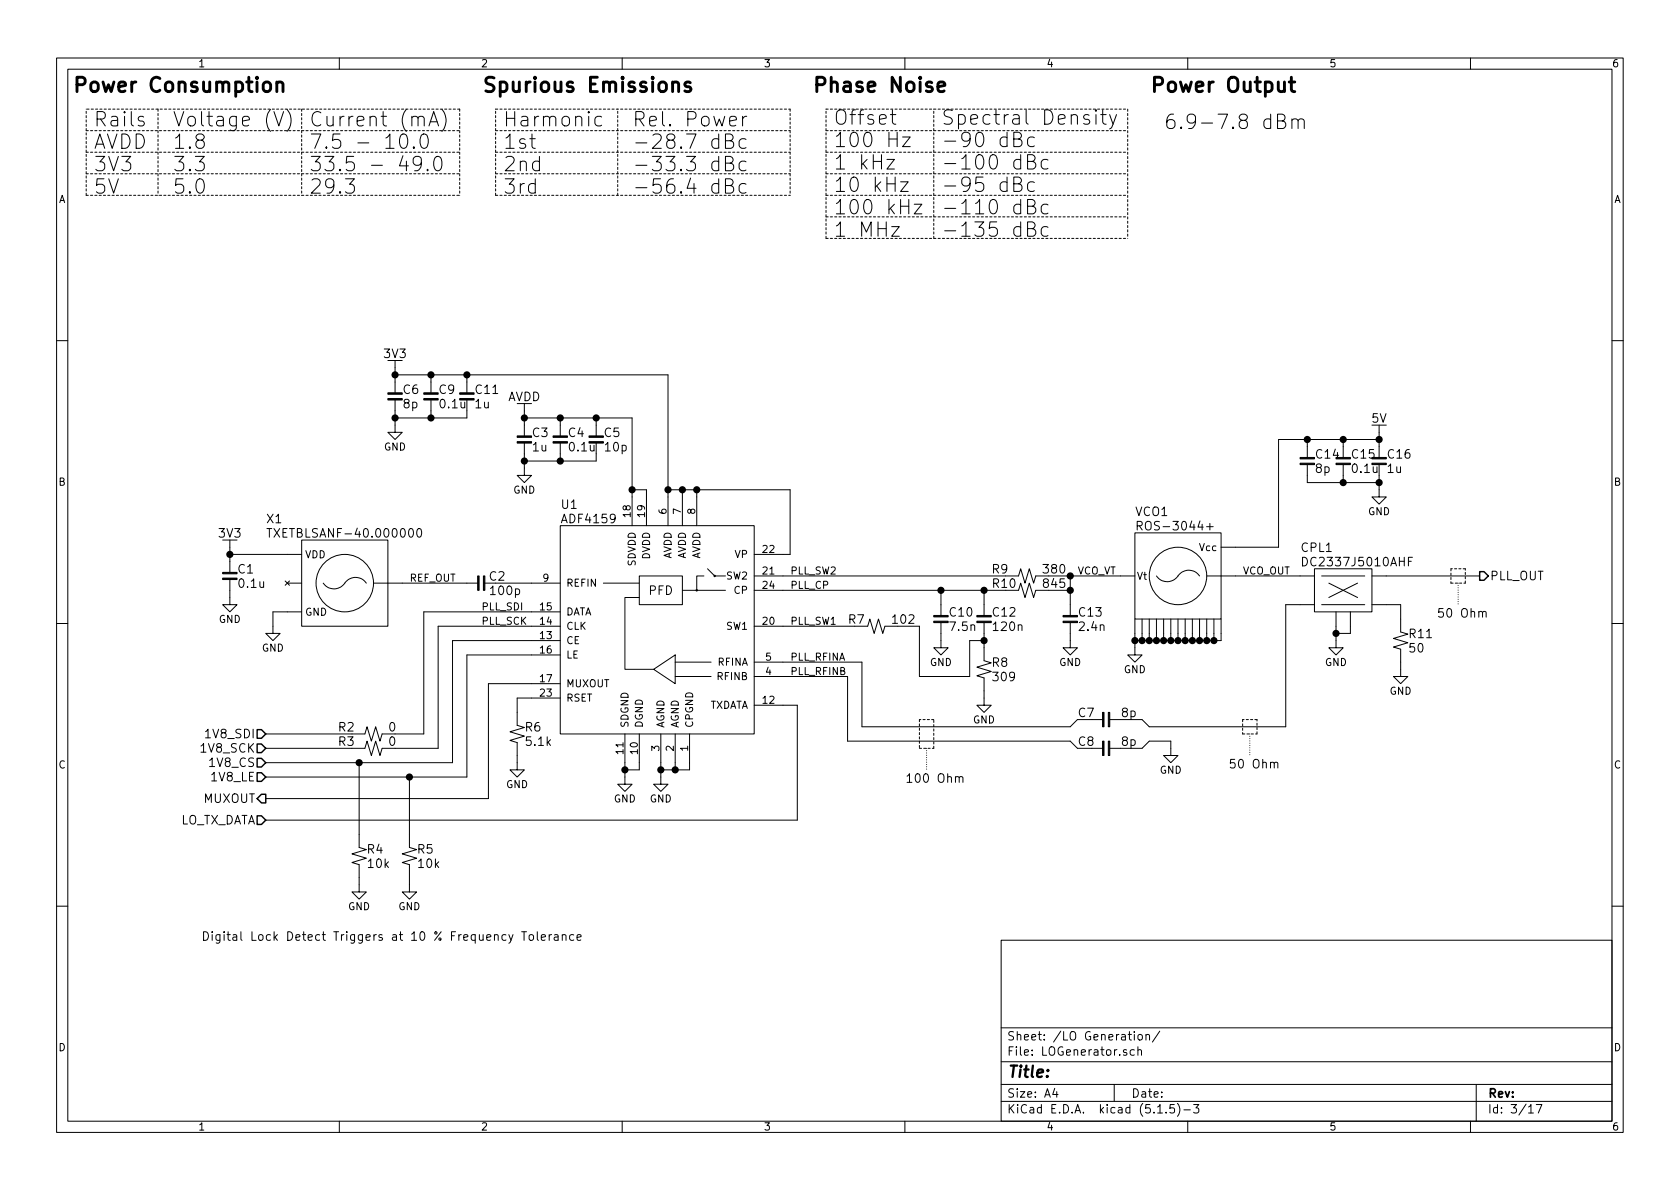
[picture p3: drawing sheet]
<svg xmlns="http://www.w3.org/2000/svg" width="297mm" height="210mm" viewBox="0 0 297 210" stroke-linecap="round" stroke-linejoin="round" font-family="sans-serif">
<g fill="none" stroke="#000" stroke-width=".18">
<path d="M10 10.3h277v189.9h-277zM12 12.2h273v186.1h-273zM48.4 19.7l.9 2.6 .8-2.6M50.7 19.3a2.98 2.98 0 0 1 0 3.9M60 10.3v1.9M78.1 19.3a2.9 2.9 0 0 1 0 3.9M110 10.3v1.9M157.8 19.4v2.2l.1 .2 .5 .2M160 10.3v1.9M193.8 19.4l-.2 .2 .2 .1 .1-.1-.1-.2v.3M195 19.4v2.2l.1 .2 .5 .2M210 10.3v1.9"/>
<path d="M260 10.3v1.9M25.4 20.7l-.6-.1-.4 .3 .2 .4 .8 .2 .1 .3-.1 .3-.2 .2-.8-.2M61.1 31.6h1.6l-.9 1a.73 .73 0 0 1 .9 .5v.6l-.5 .5h-.8l-.3-.3M71 23.8a.6 .6 0 0 1 1 .4 1.49 1.49 0 0 1-.5 2 .64 .64 0 0 1-.7-.5 1.97 1.97 0 0 1 .2-1.9zM73.2 26l.1 .1-.1 .1-.1-.1 .1-.1v.2M74.5 23.9a.62 .62 0 0 1 .6-.2 .62 .62 0 0 1 .5 .5 1.49 1.49 0 0 1-.5 2 .64 .64 0 0 1-.7-.5 2.26 2.26 0 0 1 .1-1.8zM74.5 28.7l-.1 .3-.4 .2-.7-.1-.2-.4v-.6l.2-.3a.83 .83 0 0 1 1.1 .1 1.69 1.69 0 0 1-.6 2.3h-.5M75.6 29.9l.1 .2-.1 .1-.1-.1 .1-.2v.3M75.8 22.3l.9-2.6 .8 2.6M76.1 21.5h1.2M77 27.8a.61 .61 0 0 1 1 .3 2.05 2.05 0 0 1-.2 2 .6 .6 0 0 1-1-.4 1.97 1.97 0 0 1 .2-1.9zM106.4 20.7l-.7-.1-.3 .1-.2 .4v.7l.2 .3 .3 .2 .7-.2"/>
<path d="M128.3 24.9h.8a.6 .6 0 0 0 .5-.6 .6 .6 0 0 0-.5-.6h-.8v2.5h.9a.69 .69 0 0 0 .5-.7 .69 .69 0 0 0-.6-.6M128.3 28.8h.8a.6 .6 0 0 0 .5-.5 .6 .6 0 0 0-.5-.6h-.8v2.5h.9a.69 .69 0 0 0 .5-.7 .69 .69 0 0 0-.6-.7M128.3 32.8h.8a.6 .6 0 0 0 .5-.6 .6 .6 0 0 0-.5-.6h-.8v2.6h.9a.69 .69 0 0 0 .5-.8 .69 .69 0 0 0-.6-.6M131.3 20.6v1.7M131.9 24.7l-.7-.2-.5 .5v.7l.2 .4 .3 .1 .7-.1M131.9 28.6l-.7-.1-.5 .5v.7l.2 .4 .3 .1 .7-.1M131.9 32.6l-.7-.1-.5 .4v.8l.2 .3 .3 .2 .7-.2M132 20.6a.69 .69 0 0 0-.7 .5M156.8 28.2h1.3l-1.3 1.7h1.3M157.4 20.3h1M159.2 32.2h1.4l-1.4 1.7h1.4M159.6 24.2h1.3l-1.3 1.7h1.3"/>
<path d="M161.6 36.1h1.4l-1.4 1.7h1.4M179.2 24.6h.9a.61 .61 0 0 0 .5-.6 .61 .61 0 0 0-.5-.6h-.9v2.5h1a.69 .69 0 0 0 .5-.7 .69 .69 0 0 0-.6-.6M179.2 32.5h.9a.61 .61 0 0 0 .5-.6 .61 .61 0 0 0-.5-.6h-.9v2.6h1a.69 .69 0 0 0 .5-.8 .69 .69 0 0 0-.6-.6M181.7 28.5h.8a.61 .61 0 0 0 .5-.6 .61 .61 0 0 0-.5-.5h-.8v2.5h1a.69 .69 0 0 0 .5-.7 .69 .69 0 0 0-.7-.7M181.7 36.5h.8a.61 .61 0 0 0 .5-.6 .61 .61 0 0 0-.5-.6h-.8v2.5h1a.69 .69 0 0 0 .5-.7 .69 .69 0 0 0-.7-.6M182.9 24.4l-.7-.2-.3 .2-.2 .3v.7l.2 .4 .3 .1 .7-.1M182.9 32.3l-.7-.1-.3 .1-.2 .3v.8l.2 .3 .3 .2 .7-.2M185.3 28.3l-.7-.1-.3 .1-.2 .4v.7l.2 .4 .3 .1 .7-.1M185.3 36.2l-.7-.1-.3 .1-.2 .4v.7l.2 .4 .3 .1 .7-.1M193.8 20.3v1.7M194.6 20.3h1M196.2 20.3l.6 1.7"/>
<path d="M197.4 20.3l-.9 2.3-.3 .2M225.9 21.4h.8a.61 .61 0 0 0 .5-.6 .61 .61 0 0 0-.5-.6h-.8v2.5h.9a.69 .69 0 0 0 .6-.7 .69 .69 0 0 0-.7-.6M228.4 21.3a.66 .66 0 0 1 1-.1l.1 .2v1.3M228.4 21v1.7M229.5 21.4l.1-.2a.6 .6 0 0 1 1 .2v1.3M157.7 40.1h1.3l-1.3 1.7h1.3M181.7 40.4h.8a.61 .61 0 0 0 .5-.6 .61 .61 0 0 0-.5-.6h-.8v2.6h1a.69 .69 0 0 0 .5-.7 .69 .69 0 0 0-.7-.7M185.3 40.2l-.7-.1-.3 .1-.2 .4v.7l.2 .4 .3 .1 .7-.1M10 60.2h2M69.8 70.7v5.7h1.3l-1.3 1.3-1.2-1.3h1.2M69.8 63.7v5.8M69.8 66.3h48.3v26.7"/>
<path d="M76.2 66.3v3.2M76.2 70.7v3.2M82.5 66.3v3.2M82.5 72.6v1.3h-12.7M92.7 78.4v5.7h1.3l-1.3 1.2-1.3-1.2h1.3M92.7 71.4v5.7M92.7 73.9h19.1v19.1M99.1 73.9v3.2M99.1 78.4v3.1M105.4 73.9v3.2M231.1 77.7v3.2M237.5 77.7v3.2"/>
<path d="M243.8 75.2v5.7M243.8 77.7h-17.7v19.1h-10.2M285 60.2h2M40.6 95.5v5.7M40.6 98h12.7M47.2 93.5h.9M47.6 93.5v1.5M53.3 95.5h15.3v15.2h-15.3zM73.8 93.6l.4-.1a.97 .97 0 0 1 0 1.5 .84 .84 0 0 1-.4-1.4zM99.1 93h34.2v36.8h-34.2zM105.4 80.3v1.2h-12.7M111.8 86.6h2.5v6.4"/>
<path d="M118.1 86.6h21.6v11.4h-6.4M120.6 86.6v6.4M123.2 86.6v6.4M200.7 94.2h15.2v15.3h-15.2zM201.1 93l.7-.1 .2-.2-.1-.4-.2-.1h-.6v1.5M201.4 93l.6 .7M213.3 93.1h1.2M230.3 98.5a.77 .77 0 0 1 .9 .8 .77 .77 0 0 1-.9 .8zM231.1 82.2v3.1h12.7M237.5 82.2v3.1M243.8 84.1v3.8h1.3l-1.3 1.2-1.2-1.2h1.2M249 99.3h.5"/>
<path d="M249.7 98.5h-.7v1.6M10 110.3h2M40.6 102.5v4.4h1.3l-1.3 1.3-1.2-1.3h1.2M50.4 102.7l.8 .8M50.8 103.1h2.5M51.2 102.7l-.8 .8M53.3 108.2h-5v3.8h1.2l-1.2 1.3-1.3-1.3h1.3M57.1 103.1a2.33 2.33 0 0 0 4-.2 2.29 2.29 0 0 1 3.7 .2M66 103.1h18.5M85.7 103.1h13.4M99.1 110.7h-21.6v21.6h-9.9l-.4 1.3-.8-2.5-.7 2.5-.8-2.5-.4 1.2h-17.5M99.1 108.2h-24.2v21.6h-7.3l-.4 1.3-.8-2.6-.7 2.6-.8-2.6-.4 1.3h-17.5"/>
<path d="M99.1 115.8h-16.6v21.6h-35.5M99.1 113.3h-19.1v21.6h-33M106.7 103.1h6.3M113 101.8h7.6v5.1h-7.6zM113 105.7h-2.5v12.7h5.1M115.6 118.4l3.8-2.6v5.1zM119.4 119.6h6.3M119.4 117.1h6.3M120.6 104.4h7.7M124.5 101.8h-1.3v2.6M125.1 100.6l1.3 1.2h1.9M133.3 101.8h44.5"/>
<path d="M133.3 104.4h44.5M133.3 119.6h16.6v11.5h39.3l1.3 1.2M133.3 117.1h19.1v11.4h36.8l1.3-1.3M133.3 110.7h17.8M153.4 110.7l.4-1.2 .8 2.5 .7-2.5 .8 2.5 .4-1.3h6.1v8.9h8.8v-6.3h2.6M166.4 110.1v4.4h1.2l-1.2 1.3-1.3-1.3h1.3M166.4 104.4v4.4M174 110.1v6.7l1.3 .4-2.6 .8 2.6 .7-2.6 .8 1.3 .4v4.8h1.3l-1.3 1.3-1.3-1.3h1.3M174 104.4v4.4M180.1 101.8l.4-1.2 .7 2.5 .8-2.5 .8 2.5 .3-1.3h17.6M180.1 104.4l.4-1.3 .7 2.6 .8-2.6 .8 2.6 .3-1.3h6.1M189.2 110.1v4.4h1.3l-1.3 1.3-1.2-1.3h1.2"/>
<path d="M189.2 101.8v7M200.7 109.5v6.3h1.2l-1.2 1.3-1.3-1.3h1.3M201.9 109.5v3.8M203.2 109.5v3.8M204.5 101.8a2.33 2.33 0 0 0 4-.2 2.29 2.29 0 0 1 3.6 .2M204.5 109.5v3.8M205.7 109.5v3.8M207 109.5v3.8M208.3 109.5v3.8M209.5 109.5v3.8M210.8 109.5v3.8M212.1 109.5v3.8"/>
<path d="M213.4 101.8h19M213.4 109.5v3.8M214.6 109.5v3.8M215.9 109.5v3.8h-15.2M232.4 100.6h10.2v7.6h-10.2zM232.4 106.9h-5.1v21.6h-24.1l-1.3-1.3h-5.7M233.7 106.9h7.6M233.7 101.8h7.6M234.9 103.1l5.1 2.6M236.2 108.2v6.3h1.3l-1.3 1.3-1.3-1.3h1.3M238.8 108.2v3.8h-2.6M240 103.1l-5.1 2.6"/>
<path d="M242.6 106.9h5v4.9l1.3 .3-2.5 .8 2.5 .8-2.5 .7 1.2 .4v4.8h1.3l-1.3 1.3-1.2-1.3h1.2M242.6 101.8h19M262.1 108.3l.2-.2 .4 .1 .1 .9M285 110.3h2M63.5 134.9v15l1.3 .3-2.6 .8 2.6 .8-2.6 .7 1.3 .4v4.8h1.3l-1.3 1.3-1.3-1.3h1.3M72.4 137.4v12.5l1.3 .3-2.6 .8 2.6 .8-2.6 .7 1.3 .4v4.8h1.3l-1.3 1.3-1.3-1.3h1.3M99.1 123.4h-7.7v4.9l1.3 .3-2.5 .8 2.5 .8-2.5 .7 1.2 .4v4.8h1.3l-1.3 1.3-1.2-1.3h1.2M99.1 120.9h-12.7v20.3h-39.4M110.5 129.8v8.9h1.3l-1.3 1.2-1.3-1.2h1.3M113 129.8v6.3h-2.5M116.8 129.8v8.9h1.3l-1.3 1.2-1.2-1.2h1.2M119.4 129.8v6.3"/>
<path d="M121.9 129.8v6.3h-5.1M133.3 124.7h7.7v20.3h-94M168.9 137.5l.1-.1a.37 .37 0 0 1 .6 .1v.8M169.6 137.5l.2-.2 .4 .1 .1 .9M193 132.3h1.9M193 127.2h1.9M196.2 132.3h5.7l1.3-1.2h3.8v2.5h1.3l-1.3 1.3-1.3-1.3h1.3M225.3 135l.2-.2 .4 .1v.9M10 160.2h2M92.2 164.8h.9M92.7 164.8v1.5M93.6 165.4l.2-.1 .5 .1v.6l-.1 .2-.4 .1-.2-.2z"/>
<path d="M95 164.8v1.3l.2 .2M95.7 165.8l.7-.2v-.3h-.5l-.2 .2 .1 .7h.6M97.1 165.3v1M97.5 165.3h-.3l-.1 .3M98 165.3h.6l.1 1M98.7 165.6l-.5 .1a.31 .31 0 0 0-.2 .3 .31 .31 0 0 0 .2 .3l.5-.1M99.4 165.4l.1-.1a.37 .37 0 0 1 .6 .2v.8M99.4 165.3v1M101.4 165.3h-.4l-.2 .1v.7a.48 .48 0 0 0 .6 .1M102 165.8l.7-.2v-.3h-.5l-.2 .2 .1 .7h.6M177 166.3h108v32h-108zM285 160.2h2"/>
<path d="M60 198.3v1.9M110 198.3v1.9M160 198.3v1.9M177 194.8h108M177 191.8h108M177 187.8h108M177 181.8h108M186.5 192.5l-.4 1h1M186.8 193v1M197 191.8v3M199.2 185.7l-.4-.1-.2 .2 .1 .2 .5 .2v.3h-.6M200.6 185.7l-.5-.1-.3 .3 .1 .6 .2 .1 .5-.1"/>
<path d="M200.6 182.4v.2M200.6 182.9v1M201.2 185.7l.2-.1 .4 .1v.9M201.2 185.1v1.5M201.3 183.1l.2-.2 .4 .2v.7l-.2 .1-.4-.1zM202.6 183.1l.2-.2 .4 .1 .1 .9M202.6 182.9v1M204.7 196.8h.8M205.1 182.3l-1.3 2M206.2 196.7v.1M207.6 195.3h-.7l-.1 .7 .2-.1 .5 .1 .2 .2-.1 .5-.2 .1-.6-.1M208.2 195.1a1.71 1.71 0 0 1 0 2.3"/>
<path d="M209.3 196.3h1.2M210 198.3v1.9M211 195.3h1l-.5 .6 .4 .1v.7l-.2 .1-.7-.1M260 198.3v1.9M261 191.8v6.5M270.3 195.8l.4-.5v1.5M270.3 196.8h.8M271.6 195.3h1l-.6 1.5"/>
<circle cx="61" cy="103.1" r="5.1"/>
<circle cx="123.2" cy="104.4" r=".13"/>
<circle cx="126.4" cy="101.8" r=".13"/>
<circle cx="208.3" cy="101.8" r="5.1"/>
</g>
<g fill="#000" stroke="#000" stroke-width=".18">
<path d="M68.6 70.5h2.5v.2h-2.5zM68.6 69.5h2.5v.2h-2.5zM74.9 70.5h2.6v.2h-2.6zM74.9 69.5h2.6v.2h-2.6zM81.3 70.5h2.5v.2h-2.5zM81.3 69.5h2.5v.2h-2.5zM91.4 78.1h2.6v.3h-2.6zM91.4 77.1h2.6v.2h-2.6zM97.8 78.1h2.5v.3h-2.5zM97.8 77.1h2.5v.2h-2.5zM104.1 78.1h2.6v.3h-2.6zM104.1 77.1h2.6v.2h-2.6z"/>
<path d="M229.9 81.9h2.5v.3h-2.5zM229.9 80.9h2.5v.2h-2.5zM236.2 81.9h2.6v.3h-2.6zM236.2 80.9h2.6v.2h-2.6zM242.6 81.9h2.5v.3h-2.5zM242.6 80.9h2.5v.2h-2.5zM39.4 102.2h2.5v.3h-2.5zM39.4 101.2h2.5v.3h-2.5zM84.5 101.8h.2v2.6h-.2zM85.5 101.8h.2v2.6h-.2zM165.1 109.8h2.5v.3h-2.5zM165.1 108.8h2.5v.3h-2.5z"/>
<path d="M172.7 109.8h2.6v.3h-2.6zM172.7 108.8h2.6v.3h-2.6zM188 109.8h2.5v.3h-2.5zM188 108.8h2.5v.3h-2.5zM194.9 131.1h.3v2.5h-.3zM194.9 126h.3v2.5h-.3zM196 131.1h.2v2.5h-.2zM196 126h.2v2.5h-.2z"/>
</g>
<g fill="none" stroke="#000" stroke-width=".18" stroke-dasharray=".4 .4">
<path d="M27.9 19.3v15.2M53.3 19.3v15.2M81.3 19.3h-66.1M81.3 19.3v15.2M87.6 19.3h52.1M139.7 19.3v15.2M146 19.3h53.4M199.4 19.3v22.9M15.2 34.5h66.1M15.2 30.7h66.1M15.2 26.9h66.1M15.2 23.1h66.1"/>
<path d="M15.2 34.5v-15.2M87.6 34.5h52.1M87.6 30.7h52.1M87.6 26.9h52.1M87.6 23.1h52.1M87.6 34.5v-15.2M109.2 34.5v-15.2M146 23.1h53.4M146 26.9h53.4M146 34.5h53.4M146 30.7h53.4M146 38.3h53.4"/>
<path d="M146 42.2v-22.9M146 42.2h53.4M165.1 42.2v-22.9M256.5 103.1h2.6M256.5 100.6v2.5M259.1 100.6h-2.6M259.1 103.1v-2.5M162.6 132.3h2.5M162.6 127.2v5.1M165.1 127.2h-2.5M165.1 132.3v-5.1M219.7 129.8h2.5"/>
<path d="M219.7 127.2v2.6M222.2 127.2h-2.5M222.2 129.8v-2.6"/>
</g>
<path d="M257.8 103.1v3.8M163.8 132.3v3.8M221 129.8v3.8" fill="none" stroke="#000" stroke-width=".18" stroke-dasharray="0 .4"/>
<path d="M261.6 101.1h.8l.7 .7-.7 .8h-.8zM45.5 129h.7l.8 .8-.8 .8h-.7zM45.5 131.6h.7l.8 .7-.8 .8h-.7zM45.5 134.1h.7l.8 .8-.8 .7h-.7zM45.5 136.6h.7l.8 .8-.8 .8h-.7zM45.5 144.3h.7l.8 .7-.8 .8h-.7zM45.5 141.2l.7-.7h.8v1.5h-.8z" fill="none" stroke="#000" stroke-width=".25"/>
<path d="M48.9 14.8a.63 .63 0 0 1 1.1 .1v1.3M48.9 14.5v1.7M122 14.6a.6 .6 0 0 0-.9 .3l.1 .3 .6 .1 .4 .4-.2 .4-.2 .1-.7-.1M165.8 15.3l1.3-.2-.2-.5-.7-.1-.4 .4v.9l.2 .3 .2 .1 .7-.1M227.9 14.5h1M228.3 13.7v2.1l.1 .3 .5 .1" fill="none" stroke="#000" stroke-width=".51"/>
<g fill="#000" stroke="#000" stroke-width=".25">
<circle cx="69.9" cy="66.3" r=".51"/>
<circle cx="69.9" cy="73.9" r=".51"/>
<circle cx="76.2" cy="66.3" r=".51"/>
<circle cx="76.2" cy="73.9" r=".51"/>
<circle cx="82.6" cy="66.3" r=".51"/>
<circle cx="92.7" cy="73.9" r=".51"/>
<circle cx="99.1" cy="73.9" r=".51"/>
<circle cx="105.4" cy="73.9" r=".51"/>
<circle cx="231.1" cy="77.7" r=".51"/>
<circle cx="237.5" cy="77.7" r=".51"/>
<circle cx="243.8" cy="77.7" r=".51"/>
<circle cx="40.6" cy="98" r=".51"/>
<circle cx="92.7" cy="81.5" r=".51"/>
<circle cx="99.1" cy="81.5" r=".51"/>
<circle cx="111.8" cy="86.6" r=".51"/>
<circle cx="118.1" cy="86.6" r=".51"/>
<circle cx="120.7" cy="86.6" r=".51"/>
<circle cx="123.2" cy="86.6" r=".51"/>
<circle cx="237.5" cy="85.3" r=".51"/>
<circle cx="243.8" cy="85.3" r=".51"/>
<circle cx="166.4" cy="104.4" r=".51"/>
<circle cx="174" cy="113.3" r=".51"/>
<circle cx="174" cy="104.4" r=".51"/>
<circle cx="189.2" cy="101.8" r=".51"/>
<circle cx="189.2" cy="104.4" r=".51"/>
<circle cx="200.7" cy="113.3" r=".51"/>
<circle cx="201.9" cy="113.3" r=".51"/>
<circle cx="203.2" cy="113.3" r=".51"/>
<circle cx="204.5" cy="113.3" r=".51"/>
<circle cx="205.7" cy="113.3" r=".51"/>
<circle cx="207" cy="113.3" r=".51"/>
<circle cx="208.3" cy="113.3" r=".51"/>
<circle cx="209.6" cy="113.3" r=".51"/>
<circle cx="210.8" cy="113.3" r=".51"/>
<circle cx="212.1" cy="113.3" r=".51"/>
<circle cx="213.4" cy="113.3" r=".51"/>
<circle cx="214.6" cy="113.3" r=".51"/>
<circle cx="236.2" cy="112" r=".51"/>
<circle cx="63.5" cy="134.9" r=".51"/>
<circle cx="72.4" cy="137.4" r=".51"/>
<circle cx="110.5" cy="136.1" r=".51"/>
<circle cx="116.8" cy="136.1" r=".51"/>
<circle cx="119.4" cy="136.1" r=".51"/>
</g>
<g font-size="3.5">
<text x="12.7" y="16.3">Power Consumption</text>
<text x="85.1" y="16.3">Spurious Emissions</text>
<text x="143.5" y="16.3">Phase Noise</text>
<text x="203.2" y="16.3">Power Output</text>
<text x="16.5" y="22.4">Rails</text>
<text x="30.5" y="22.4">Voltage (V)</text>
<text x="54.6" y="22.4">Current (mA)</text>
<text x="88.9" y="22.4">Harmonic</text>
<text x="111.8" y="22.4">Rel. Power</text>
<text x="147.3" y="22.1">Offset</text>
<text x="166.4" y="22.1">Spectral Density</text>
<text x="205.7" y="22.9">6.9-7.8 dBm</text>
<text x="16.5" y="26.4">AVDD</text>
<text x="30.5" y="26.4">1.8</text>
<text x="54.6" y="26.4">7.5 - 10.0</text>
<text x="88.9" y="26.4">1st</text>
<text x="111.8" y="26.4">-28.7 dBc</text>
<text x="147.3" y="26.1">100 Hz</text>
<text x="166.4" y="26.1">-90 dBc</text>
<text x="16.5" y="30.3">3V3</text>
<text x="16.5" y="34.3">5V</text>
<text x="30.5" y="30.3">3.3</text>
<text x="30.5" y="34.3">5.0</text>
<text x="54.6" y="30.3">33.5 - 49.0</text>
<text x="54.6" y="34.3">29.3</text>
<text x="88.9" y="30.3">2nd</text>
<text x="88.9" y="34.3">3rd</text>
<text x="111.8" y="30.3">-33.3 dBc</text>
<text x="111.8" y="34.3">-56.4 dBc</text>
<text x="147.3" y="30">1 kHz</text>
<text x="147.3" y="34">10 kHz</text>
<text x="166.4" y="30">-100 dBc</text>
<text x="166.4" y="34">-95 dBc</text>
<text x="147.3" y="37.9">100 kHz</text>
<text x="147.3" y="41.9">1 MHz</text>
<text x="166.4" y="37.9">-110 dBc</text>
<text x="166.4" y="41.9">-135 dBc</text>
</g>
<text font-size="2.8" x="178" y="190.5">Title:</text>
<g font-size="2.1">
<text x="68" y="63.3">3V3</text>
<text x="71.3" y="69.7">C6</text>
<text x="77.7" y="69.7">C9</text>
<text x="84.2" y="69.7">C11</text>
<text x="89.7" y="70.9">AVDD</text>
<text x="71.3" y="72.2">8p</text>
<text x="77.9" y="72.2">0.1u</text>
<text x="84" y="72.2">1u</text>
<text x="94.2" y="77.3">C3</text>
<text x="100.5" y="77.3">C4</text>
<text x="106.9" y="77.3">C5</text>
<text x="242.5" y="74.7">5V</text>
<text x="94.2" y="79.8">1u</text>
<text x="100.8" y="79.8">0.1u</text>
<text x="107.1" y="79.8">10p</text>
<text x="232.6" y="83.6">8p</text>
<text x="232.8" y="81.1">C14</text>
<text x="239.1" y="81.1">C15</text>
<text x="239.2" y="83.6">0.1u</text>
<text x="245.3" y="83.6">1u</text>
<text x="245.5" y="81.1">C16</text>
<text x="99.3" y="90">U1</text>
<text x="38.8" y="95.1">3V3</text>
<text x="47.2" y="92.5">X1</text>
<text x="48.6" y="95.1">TXETBLSANF-40.000000</text>
<text x="99.5" y="92.5">ADF4159</text>
<text x="200.8" y="91.3">VCO1</text>
<text x="202.2" y="93.8">ROS-3044+</text>
<text x="42.1" y="101.4">C1</text>
<text x="175.5" y="101.4">R9</text>
<text x="184.6" y="101.4">380</text>
<text x="230.1" y="97.6">CPL1</text>
<text x="230.9" y="100.1">DC2337J5010AHF</text>
<text x="42.4" y="104">0.1u</text>
<text x="86.6" y="102.7">C2</text>
<text x="86.9" y="105.2">100p</text>
<text x="114.7" y="105.2">PFD</text>
<text x="175.6" y="104">R10</text>
<text x="184.6" y="104">845</text>
<text x="263.4" y="102.6">PLL_OUT</text>
<text x="150.1" y="110.3">R7</text>
<text x="158" y="110.3">102</text>
<text x="168" y="109">C10</text>
<text x="168.1" y="111.6">7.5n</text>
<text x="175.6" y="109">C12</text>
<text x="175.8" y="111.6">120n</text>
<text x="190.9" y="109">C13</text>
<text x="191" y="111.6">2.4n</text>
<text x="249.3" y="112.8">R11</text>
<text x="254" y="109.2">50 Ohm</text>
<text x="175.5" y="117.9">R8</text>
<text x="249.3" y="115.4">50</text>
<text x="175.7" y="120.5">309</text>
<text x="36.7" y="130.6">1V8_SDI</text>
<text x="59.9" y="131.9">R3</text>
<text x="59.9" y="129.4">R2</text>
<text x="68.8" y="131.9">0</text>
<text x="68.8" y="129.4">0</text>
<text x="92.9" y="129.4">R6</text>
<text x="93.1" y="131.9">5.1k</text>
<text x="190.7" y="131.9">C8</text>
<text x="190.7" y="126.8">C7</text>
<text x="198.3" y="131.9">8p</text>
<text x="198.3" y="126.8">8p</text>
<text x="35.8" y="133.1">1V8_SCK</text>
<text x="37.3" y="135.6">1V8_CS</text>
<text x="217.2" y="135.9">50 Ohm</text>
<text x="36" y="142">MUXOUT</text>
<text x="37.5" y="138.2">1V8_LE</text>
<text x="160" y="138.4">100 Ohm</text>
<text x="31.3" y="145.8">LO_TX_DATA</text>
<text x="65" y="150.9">R4</text>
<text x="65.2" y="153.5">10k</text>
<text x="73.9" y="150.9">R5</text>
<text x="74" y="153.5">10k</text>
<text x="35.6" y="166.4">Digital Lock Detect Triggers at 10 % Frequency Tolerance</text>
<text x="178" y="184">Sheet: /LO Generation/</text>
<text x="178" y="186.7">File: LOGenerator.sch</text>
<text x="178" y="196.9">KiCad E.D.A. kicad (5.1.5)-3</text>
<text x="178" y="194.1">Size: A4</text>
<text x="200" y="194.1">Date:</text>
<text x="263" y="194.1">Rev:</text>
<text x="263" y="196.9">Id: 3/17</text>
</g>
<g font-size="1.8">
<text x="35" y="11.9">1</text>
<text x="85" y="11.9">2</text>
<text x="135" y="11.9">3</text>
<text x="185" y="11.9">4</text>
<text x="235" y="11.9">5</text>
<text x="285" y="11.9">6</text>
<text x="10.4" y="35.9">A</text>
<text x="285.4" y="35.9">A</text>
<text x="67.9" y="79.7">GND</text>
<text x="10.4" y="85.9">B</text>
<text x="90.8" y="87.3">GND</text>
<text x="285.4" y="85.9">B</text>
<text x="111.5" y="91.4" transform="rotate(-90 111.5 91.4)">18</text>
<text x="114" y="91.4" transform="rotate(-90 114 91.4)">19</text>
<text x="117.9" y="90.9" transform="rotate(-90 117.9 90.9)">6</text>
<text x="120.4" y="90.9" transform="rotate(-90 120.4 90.9)">7</text>
<text x="122.9" y="90.9" transform="rotate(-90 122.9 90.9)">8</text>
<text x="241.9" y="91.1">GND</text>
<text x="53.9" y="98.7">VDD</text>
<text x="112.4" y="100.2" transform="rotate(-90 112.4 100.2)">SDVDD</text>
<text x="114.9" y="99" transform="rotate(-90 114.9 99)">DVDD</text>
<text x="118.7" y="99" transform="rotate(-90 118.7 99)">AVDD</text>
<text x="121.3" y="99" transform="rotate(-90 121.3 99)">AVDD</text>
<text x="123.8" y="99" transform="rotate(-90 123.8 99)">AVDD</text>
<text x="130" y="98.7">VP</text>
<text x="134.9" y="101.6">21</text>
<text x="134.9" y="97.8">22</text>
<text x="139.7" y="101.6">PLL_SW2</text>
<text x="190.5" y="101.6">VCO_VT</text>
<text x="212" y="97.5">Vcc</text>
<text x="219.7" y="101.6">VCO_OUT</text>
<text x="72.4" y="102.9">REF_OUT</text>
<text x="85.1" y="107.9">PLL_SDI</text>
<text x="95.6" y="107.9">15</text>
<text x="96" y="102.9">9</text>
<text x="100.1" y="103.8">REFIN</text>
<text x="128.5" y="102.5">SW2</text>
<text x="129.9" y="105">CP</text>
<text x="134.9" y="104.1">24</text>
<text x="139.7" y="104.1">PLL_CP</text>
<text x="201" y="102.5">Vt</text>
<text x="38.7" y="110.2">GND</text>
<text x="53.9" y="108.9">GND</text>
<text x="85.1" y="110.5">PLL_SCK</text>
<text x="95.6" y="113">13</text>
<text x="95.6" y="110.5">14</text>
<text x="100.1" y="113.9">CE</text>
<text x="100.1" y="111.4">CLK</text>
<text x="100.1" y="108.8">DATA</text>
<text x="128.5" y="111.4">SW1</text>
<text x="134.9" y="110.5">20</text>
<text x="139.7" y="110.5">PLL_SW1</text>
<text x="46.3" y="115.2">GND</text>
<text x="95.6" y="115.6">16</text>
<text x="100.1" y="116.5">LE</text>
<text x="126.9" y="117.7">RFINA</text>
<text x="135.4" y="119.4">4</text>
<text x="135.4" y="116.8">5</text>
<text x="139.7" y="119.4">PLL_RFINB</text>
<text x="139.7" y="116.8">PLL_RFINA</text>
<text x="164.4" y="117.8">GND</text>
<text x="187.3" y="117.8">GND</text>
<text x="198.7" y="119">GND</text>
<text x="234.3" y="117.8">GND</text>
<text x="95.6" y="120.6">17</text>
<text x="95.6" y="123.2">23</text>
<text x="100.1" y="121.5">MUXOUT</text>
<text x="100.1" y="124.1">RSET</text>
<text x="125.2" y="125.3">TXDATA</text>
<text x="126.9" y="120.3">RFINB</text>
<text x="134.9" y="124.5">12</text>
<text x="245.7" y="122.9">GND</text>
<text x="111.1" y="128.8" transform="rotate(-90 111.1 128.8)">SDGND</text>
<text x="113.7" y="128.8" transform="rotate(-90 113.7 128.8)">DGND</text>
<text x="117.5" y="128.8" transform="rotate(-90 117.5 128.8)">AGND</text>
<text x="120" y="128.8" transform="rotate(-90 120 128.8)">AGND</text>
<text x="122.6" y="128.8" transform="rotate(-90 122.6 128.8)">CPGND</text>
<text x="172" y="127.9">GND</text>
<text x="10.4" y="135.9">C</text>
<text x="110.2" y="133.3" transform="rotate(-90 110.2 133.3)">11</text>
<text x="112.8" y="133.3" transform="rotate(-90 112.8 133.3)">10</text>
<text x="116.6" y="132.8" transform="rotate(-90 116.6 132.8)">3</text>
<text x="119.1" y="132.8" transform="rotate(-90 119.1 132.8)">2</text>
<text x="121.7" y="132.8" transform="rotate(-90 121.7 132.8)">1</text>
<text x="205.1" y="136.8">GND</text>
<text x="285.4" y="135.9">C</text>
<text x="89.5" y="139.4">GND</text>
<text x="108.5" y="141.9">GND</text>
<text x="114.9" y="141.9">GND</text>
<text x="61.5" y="161">GND</text>
<text x="70.4" y="161">GND</text>
<text x="10.4" y="185.9">D</text>
<text x="285.4" y="185.9">D</text>
<text x="35" y="199.9">1</text>
<text x="85" y="199.9">2</text>
<text x="135" y="199.9">3</text>
<text x="185" y="199.9">4</text>
<text x="235" y="199.9">5</text>
<text x="285" y="199.9">6</text>
</g>
</svg>
